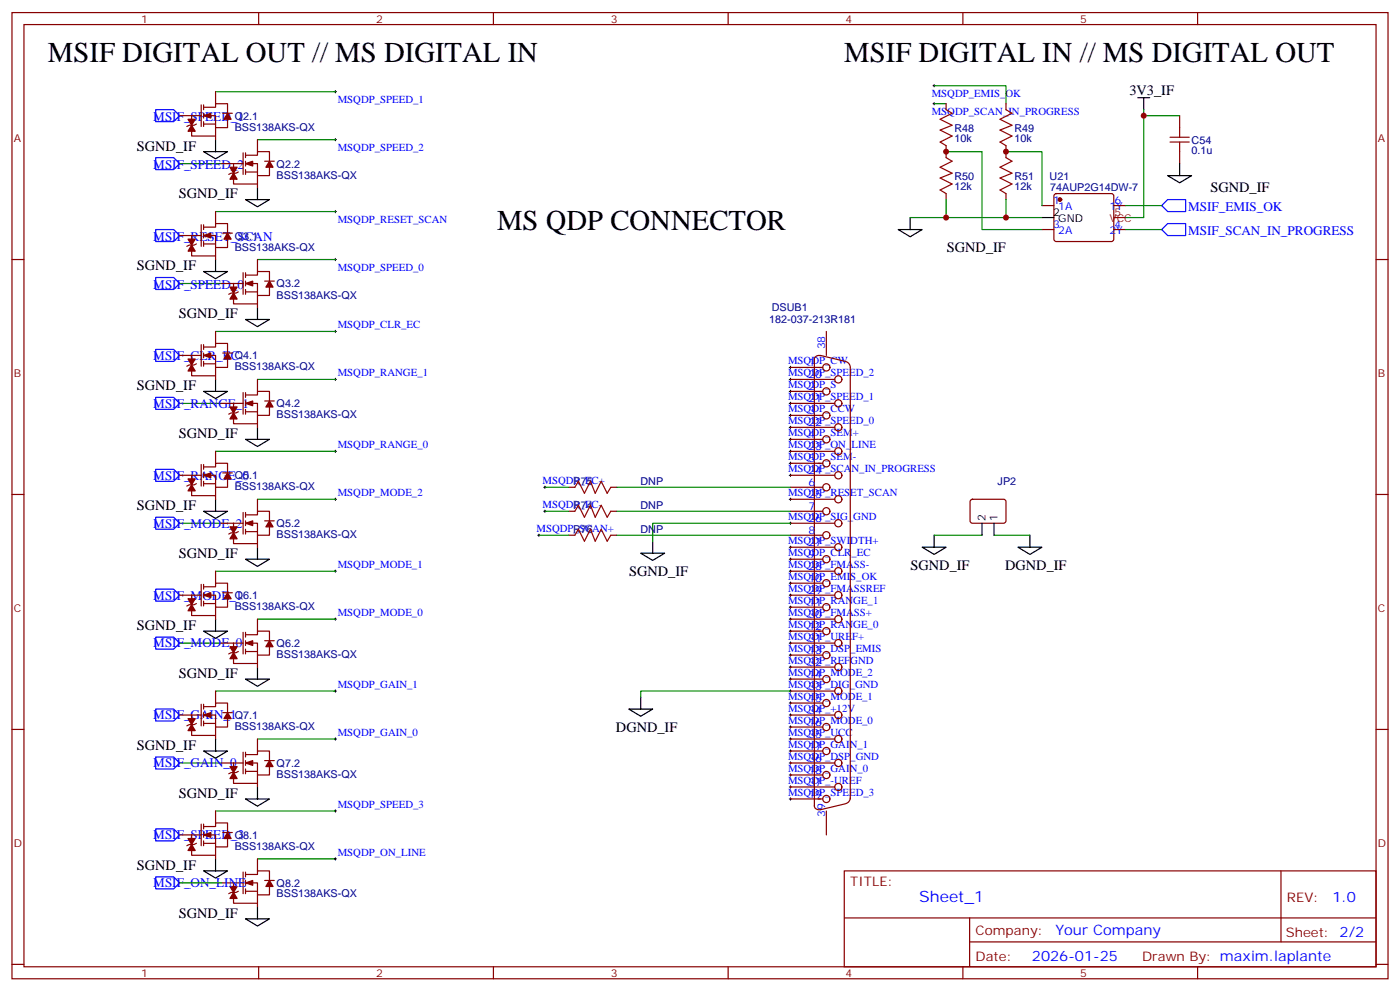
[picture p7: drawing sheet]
<svg xmlns="http://www.w3.org/2000/svg" width="412mm" height="292mm" viewBox="0 0 412 292" stroke-linecap="round" stroke-linejoin="round" font-family="sans-serif">
<g fill="none" stroke="#870000" stroke-width=".35">
<path d="M3.5 3.7h405.4v284.3h-405.4zM7.1 7.2h398.2v277.3h-398.2zM76.2 3.7v3.5M145.3 3.7v3.5M214.5 3.7v3.5M283.6 3.7v3.5M352.8 3.7v3.5M52.9 34h6.4M56.4 34v6h7.1M57.9 36.5l-.8 .4h-1.4l-.7 .3M59.3 30.9v6.3M60 34h3.5v3.6h3.5v-2.5"/>
<path d="M60 31.6h3.5v-1.1h3.5v2.8M60 30.9v1.4M60 33.3v1.4M60 35.8v1.4M60 36.5h3.5M63.5 27v3.5M63.5 37.6v3.5M65.6 33.3h2.8M278.7 30.5v1.8M296.3 30.5v1.8M347.5 34v3.6M65.3 48.2h6.3"/>
<path d="M68.8 48.2v6h7M70.2 50.6l-.7 .4h-1.4l-.7 .3M71.6 45v6.3M72.3 45.7h3.5v-1.1h3.6v2.8M72.3 48.2h3.5v3.5h3.6v-2.5M72.3 50.6h3.5M72.3 45v1.4M72.3 47.4v1.5M72.3 49.9v1.4M75.8 41.1v3.5M75.8 51.7v3.5M78 47.4h2.8"/>
<path d="M278.7 42.9v3.5M278.7 57v1.7M296.3 42.9v3.5M296.3 57v1.7M310.7 57.2l.4-.2h16.3l.5 .2 .2 .5v12.7l-.3 .5-.4 .2h-16.3l-.4-.2-.3-.5v-12.7zM347.5 44.6v3.6M3.5 76.4h3.6M52.9 69.3h6.4M56.4 69.3v6h7.1M57.9 71.8l-.8 .3h-1.4l-.7 .4M59.3 66.1v6.4M60 69.3h3.5v3.5h3.5v-2.4"/>
<path d="M60 66.9h3.5v-1.1h3.5v2.8M60 66.1v1.5M60 68.6v1.4M60 71.1v1.4M60 71.8h3.5M63.5 62.3v3.5M63.5 72.8v3.6M65.6 68.6h2.8M75.8 76.4v3.5M306.9 60.5h3.5M306.9 67.6h3.5M328.1 60.5h3.5"/>
<path d="M328.1 67.6h3.5M405.3 76.4h3.6M63.5 97.5v3.6M65.3 83.4h6.3M68.8 83.4v6h7M70.2 85.9l-.7 .4h-1.4l-.7 .3M71.6 80.3v6.3M72.3 81h3.5v-1.1h3.6v2.8M72.3 83.4h3.5v3.6h3.6v-2.5M72.3 80.3v1.4M72.3 82.7v1.4M72.3 85.2v1.4"/>
<path d="M72.3 85.9h3.5M75.8 87v3.5M78 82.7h2.8M243.4 97.5v7.1M52.9 104.6h6.4M56.4 104.6v6h7.1M57.9 107.1l-.8 .3h-1.4l-.7 .4M59.3 101.4v6.4M60 104.6h3.5v3.5h3.5v-2.4M60 102.1h3.5v-1h3.5v2.8M60 101.4v1.4M60 103.9v1.4"/>
<path d="M60 106.4v1.4M60 107.1h3.5M63.5 108.1v3.6M65.3 118.7h6.3M65.6 103.9h2.8M68.8 118.7v6h7M71.6 115.5v6.4M72.3 116.2h3.5v-1h3.6v2.8M72.3 118.7h3.5v3.5h3.6v-2.4M72.3 115.5v1.4M72.3 118v1.4M75.8 111.7v3.5"/>
<path d="M78 118h2.8M232.8 118.7h13.1M232.8 111.7h13.1M232.8 115.2h9.6M232.8 108.1h9.6M239.9 105.7v131.5M241.7 104.6l7.4 1.8M241.8 104.7a1.31 1.31 0 0 0-1.9 1.1M249.2 106.4a1.77 1.77 0 0 1 1.3 1.7v127M52.9 139.9h6.4M56.4 139.9v6h7.1M59.3 136.7v6.4"/>
<path d="M60 139.9h3.5v3.5h3.5v-2.5M60 137.4h3.5v-1.1h3.5v2.9M60 136.7v1.4M60 139.2v1.4M63.5 132.8v3.5M65.6 139.2h2.8M70.2 121.2l-.7 .3h-1.4l-.7 .4M72.3 120.5v1.4M72.3 121.2h3.5M75.8 122.2v3.6M232.8 139.9h13.1M232.8 132.8h13.1"/>
<path d="M232.8 125.8h13.1M232.8 136.3h9.6M232.8 129.3h9.6M232.8 122.2h9.6M3.5 145.5h3.6M57.9 142.3l-.8 .4h-1.4l-.7 .4M60 141.6v1.5M60 142.3h3.5M63.5 143.4v3.5M65.3 154h6.3M68.8 154v6h7M70.2 156.5l-.7 .3h-1.4l-.7 .4"/>
<path d="M71.6 150.8v6.4M72.3 151.5h3.5v-1h3.6v2.8M72.3 154h3.5v3.5h3.6v-2.5M72.3 150.8v1.4M72.3 153.3v1.4M72.3 155.8v1.4M72.3 156.5h3.5M75.8 146.9v3.6M75.8 157.5v3.5M78 153.3h2.8M167.6 157.5h1.7M167.6 150.5h1.7"/>
<path d="M167.6 143.4h1.7M179.9 157.5h1.8M179.9 150.5h1.8M179.9 143.4h1.8M232.8 154h13.1M232.8 146.9h13.1M232.8 157.5h9.6M232.8 150.5h9.6M232.8 143.4h9.6M286 147.1l.5-.2 9.4 .1 .4 .6v6l-.7 .4-9.4-.1-.4-.6v-5.7zM405.3 145.5h3.6M52.9 175.2h6.4"/>
<path d="M56.4 175.2v6h7.1M57.9 177.6l-.8 .4h-1.4l-.7 .3M59.3 172v6.3M60 175.2h3.5v3.5h3.5v-2.5M60 172.7h3.5v-1.1h3.5v2.8M60 172v1.4M60 174.4v1.5M60 176.9v1.4M60 177.6h3.5M63.5 168.1v3.5M63.5 178.7v3.5M65.6 174.4h2.8"/>
<path d="M232.8 175.2h13.1M232.8 168.1h13.1M232.8 178.7h9.6M232.8 161h13.1M232.8 171.6h9.6M232.8 164.6h9.6M65.3 189.3h6.3M68.8 189.3v6h7M70.2 191.7l-.7 .4h-1.4l-.7 .3M71.6 186.1v6.3M72.3 186.8h3.5v-1.1h3.6v2.9M72.3 189.3h3.5v3.5h3.6v-2.5"/>
<path d="M72.3 186.1v1.4M72.3 188.6v1.4M72.3 191v1.4M72.3 191.7h3.5M75.8 182.2v3.5M75.8 192.8v3.5M78 188.6h2.8M232.8 196.3h13.1M232.8 199.8h9.6M232.8 189.3h13.1M232.8 192.8h9.6M232.8 185.7h9.6"/>
<path d="M232.8 182.2h13.1M3.5 214.7h3.6M52.9 210.4h6.4M56.4 210.4v6h7.1M57.9 212.9l-.8 .4h-1.4l-.7 .3M59.3 207.3v6.3M60 210.4h3.5v3.6h3.5v-2.5M60 208h3.5v-1.1h3.5v2.8M60 207.3v1.4M60 209.7v1.4M60 212.2v1.4M60 212.9h3.5"/>
<path d="M63.5 203.4v3.5M63.5 214v3.5M65.6 209.7h2.8M75.8 217.5v3.5M232.8 217.5h13.1M232.8 210.4h13.1M232.8 214h9.6M232.8 203.4h13.1M232.8 206.9h9.6M405.3 214.7h3.6M63.5 238.7v3.5M65.3 224.5h6.3"/>
<path d="M68.8 224.5v6h7M70.2 227l-.7 .4h-1.4l-.7 .3M71.6 221.4v6.3M72.3 222.1h3.5v-1.1h3.6v2.8M72.3 224.5h3.5v3.6h3.6v-2.5M72.3 221.4v1.4M72.3 223.8v1.4M72.3 226.3v1.4M72.3 227h3.5M75.8 228.1v3.5M78 223.8h2.8M232.8 235.1h9.6"/>
<path d="M232.8 231.6h13.1M232.8 224.5h13.1M232.8 228.1h9.6M232.8 221h9.6M239.9 237.1a1.41 1.41 0 0 0 1.9 1.1M243.4 238.7v7M249.1 236.5l-7.4 1.8M250.5 234.8a1.77 1.77 0 0 1-1.3 1.7M52.9 245.7h6.4M56.4 245.7v6h7.1M57.9 248.2l-.8 .3h-1.4l-.7 .4M59.3 242.5v6.4"/>
<path d="M60 245.7h3.5v3.5h3.5v-2.4M60 243.2h3.5v-1h3.5v2.8M60 242.5v1.4M60 245v1.4M60 247.5v1.4M60 248.2h3.5M63.5 249.2v3.6M65.3 259.8h6.3M65.6 245h2.8M68.8 259.8v6h7M71.6 256.6v6.4M72.3 257.4h3.5v-1.1h3.6v2.8"/>
<path d="M72.3 259.8h3.5v3.5h3.6v-2.4M72.3 256.6v1.5M72.3 259.1v1.4M75.8 252.8v3.5M78 259.1h2.8M248.7 256.3h156.6v28.2h-156.6zM377.3 256.3v20.9M70.2 262.3l-.7 .3h-1.4l-.7 .4M72.3 261.6v1.4M72.3 262.3h3.5M75.8 263.3v3.6M248.7 270.1h156.5"/>
<path d="M285.6 277.2h119.6M285.6 270.1v14.2M3.5 283.8h3.6M76.2 284.5v3.5M145.3 284.5v3.5M214.5 284.5v3.5M283.6 284.5v3.5M352.8 284.5v3.5M405.3 283.8h3.6"/>
<circle cx="243.4" cy="108.1" r="1.06"/>
<circle cx="243.4" cy="115.2" r="1.06"/>
<circle cx="246.9" cy="118.7" r="1.06"/>
<circle cx="246.9" cy="111.7" r="1.06"/>
<circle cx="243.4" cy="122.2" r="1.06"/>
<circle cx="243.4" cy="129.3" r="1.06"/>
<circle cx="243.4" cy="136.3" r="1.06"/>
<circle cx="246.9" cy="132.8" r="1.06"/>
<circle cx="246.9" cy="139.9" r="1.06"/>
<circle cx="246.9" cy="125.8" r="1.06"/>
<circle cx="243.4" cy="150.5" r="1.06"/>
<circle cx="243.4" cy="157.5" r="1.06"/>
<circle cx="243.4" cy="143.4" r="1.06"/>
<circle cx="246.9" cy="146.9" r="1.06"/>
<circle cx="246.9" cy="154" r="1.06"/>
<circle cx="243.4" cy="178.7" r="1.06"/>
<circle cx="243.4" cy="164.6" r="1.06"/>
<circle cx="243.4" cy="171.6" r="1.06"/>
<circle cx="246.9" cy="168.1" r="1.06"/>
<circle cx="246.9" cy="175.2" r="1.06"/>
<circle cx="246.9" cy="161" r="1.06"/>
<circle cx="243.4" cy="185.7" r="1.06"/>
<circle cx="243.4" cy="199.8" r="1.06"/>
<circle cx="243.4" cy="192.8" r="1.06"/>
<circle cx="246.9" cy="189.3" r="1.06"/>
<circle cx="246.9" cy="196.3" r="1.06"/>
<circle cx="246.9" cy="182.2" r="1.06"/>
<circle cx="243.4" cy="206.9" r="1.06"/>
<circle cx="243.4" cy="214" r="1.06"/>
<circle cx="246.9" cy="203.4" r="1.06"/>
<circle cx="246.9" cy="210.4" r="1.06"/>
<circle cx="246.9" cy="217.5" r="1.06"/>
<circle cx="243.4" cy="221" r="1.06"/>
<circle cx="243.4" cy="228.1" r="1.06"/>
<circle cx="243.4" cy="235.1" r="1.06"/>
<circle cx="246.9" cy="231.6" r="1.06"/>
<circle cx="246.9" cy="224.5" r="1.06"/>
</g>
<g fill="none" stroke="#008700" stroke-width=".35">
<path d="M63.5 27h35.3M275.2 25.2h21.1v5.3M275.2 30.5h3.5M336.9 32.3v31.7h-5.3M336.9 34h10.6M52.9 48.2h12.4M75.8 41.1h23M278.7 44.6h10.6v23h17.6M278.7 58.7v5.3M296.3 44.6h10.6v15.9M296.3 58.7v5.3M63.5 62.3h35.3"/>
<path d="M75.8 76.4h23M268.1 64h38.8M331.6 60.5h10.6M331.6 67.6h10.6M52.9 83.4h12.4M63.5 97.5h35.3M52.9 118.7h12.4M75.8 111.7h23M63.5 132.8h35.3M52.9 154h12.4M75.8 146.9h23M158.7 157.5h8.9"/>
<path d="M160.5 150.5h7.1M160.5 143.4h7.1M181.7 150.5h51.1M181.7 143.4h51.1M181.7 157.5h51.1M232.8 154h-40.5v5.3M275.2 157.5h14.1M292.8 157.5h10.6M63.5 168.1h35.3M52.9 189.3h12.4M75.8 182.2h23M63.5 203.4h35.3"/>
<path d="M75.8 217.5h23M232.8 203.4h-44.1v1.7M52.9 224.5h12.4M63.5 238.7h35.3M52.9 259.8h12.4M75.8 252.8h23"/>
</g>
<g fill="none" stroke="#00f" stroke-width=".35">
<path d="M45.9 32.3h5.3l1.7 1.7-1.7 1.8h-5.3zM45.9 46.4h5.3l1.7 1.8-1.7 1.7h-5.3zM45.9 67.6h5.3l1.7 1.7-1.7 1.8h-5.3zM342.2 67.6l1.8-1.8h5.2v3.5h-5.2zM342.2 60.5l1.8-1.8h5.2v3.6h-5.2zM45.9 81.7h5.3l1.7 1.7-1.7 1.8h-5.3zM45.9 102.8h5.3l1.7 1.8-1.7 1.8h-5.3zM45.9 116.9h5.3l1.7 1.8-1.7 1.8h-5.3zM45.9 138.1h5.3l1.7 1.8-1.7 1.7h-5.3zM45.9 152.2h5.3l1.7 1.8-1.7 1.8h-5.3zM45.9 173.4h5.3l1.7 1.8-1.7 1.7h-5.3zM45.9 187.5h5.3l1.7 1.8-1.7 1.7h-5.3z"/>
<path d="M45.9 208.7h5.3l1.7 1.7-1.7 1.8h-5.3zM45.9 222.8h5.3l1.7 1.7-1.7 1.8h-5.3zM45.9 243.9h5.3l1.7 1.8-1.7 1.8h-5.3zM45.9 258.1h5.3l1.7 1.7-1.7 1.8h-5.3z"/>
</g>
<g fill="none" stroke="#000" stroke-width=".29">
<path d="M98.4 27h.7M98.8 26.6v.7M274.8 25.2h.7M274.8 30.5h.7M275.2 24.9v.7M275.2 30.2v.7M98.4 41.1h.7M98.8 40.7v.8M98.4 62.3h.7M98.4 76.4h.7M98.8 61.9v.7M98.8 76v.7"/>
<path d="M98.4 97.5h.7M98.8 97.2v.7M98.4 111.7h.7M98.8 111.3v.7M232.5 111.7h.7M232.5 118.7h.7M232.5 115.2h.7M232.5 108.1h.7M232.8 107.8v.7M232.8 111.3v.7M232.8 114.8v.7M232.8 118.4v.7"/>
<path d="M98.4 132.8h.7M98.8 132.5v.7M232.5 132.8h.7M232.5 139.9h.7M232.5 125.8h.7M232.5 136.3h.7M232.5 129.3h.7M232.5 122.2h.7M232.8 121.9v.7M232.8 125.4v.7M232.8 128.9v.7M232.8 132.5v.7"/>
<path d="M232.8 136v.7M232.8 139.5v.7M98.4 146.9h.7M98.8 146.6v.7M158.4 157.5h.7M158.7 157.2v.7M160.2 150.5h.7M160.2 143.4h.7M160.5 143.1v.7M160.5 150.1v.7M232.5 146.9h.7M232.5 154h.7"/>
<path d="M232.8 146.6v.7M232.8 153.6v.7M98.4 168.1h.7M98.8 167.7v.8M232.5 168.1h.7M232.5 175.2h.7M232.5 161h.7M232.5 178.7h.7M232.5 171.6h.7M232.5 164.6h.7M232.8 160.7v.7M232.8 164.2v.7"/>
<path d="M232.8 167.7v.8M232.8 171.3v.7M232.8 174.8v.7M232.8 178.3v.7M98.4 182.2h.7M98.8 181.9v.7M232.5 182.2h.7M232.5 189.3h.7M232.5 196.3h.7M232.5 199.8h.7M232.5 192.8h.7M232.5 185.7h.7"/>
<path d="M232.8 181.9v.7M232.8 185.4v.7M232.8 188.9v.7M232.8 192.4v.7M232.8 196v.7M232.8 199.5v.7M98.4 217.5h.7M98.4 203.4h.7M98.8 203v.7M98.8 217.1v.7M232.5 217.5h.7M232.5 203.4h.7"/>
<path d="M232.5 210.4h.7M232.5 206.9h.7M232.5 214h.7M232.8 203v.7M232.8 206.6v.7M232.8 210.1v.7M232.8 213.6v.7M232.8 217.1v.7M98.4 238.7h.7M98.8 238.3v.7M232.5 231.6h.7M232.5 224.5h.7"/>
<path d="M232.5 235.1h.7M232.5 221h.7M232.5 228.1h.7M232.8 220.7v.7M232.8 224.2v.7M232.8 227.7v.7M232.8 231.2v.8M232.8 234.8v.7M98.4 252.8h.7M98.8 252.4v.7"/>
</g>
<g fill="none" stroke="#000" stroke-width=".35">
<path d="M335.1 28.8h3.6M336.9 28.8v3.5M60 44.6h7l-3.5 2.1zM63.5 41.1v3.5M72.3 58.7h7.1l-3.6 2.2zM75.8 55.2v3.5M344 51.7h7l-3.5 2.1zM347.5 48.2v3.5M60 79.9h7l-3.5 2.1zM63.5 76.4v3.5M264.6 67.6h7l-3.5 2.1zM268.1 64v3.6"/>
<path d="M306.9 64h3.5M72.3 94h7.1l-3.6 2.1zM75.8 90.5v3.5M60 115.2h7l-3.5 2.1zM63.5 111.7v3.5M72.3 129.3h7.1l-3.6 2.1zM75.8 125.8v3.5M60 150.5h7l-3.5 2.1zM63.5 146.9v3.6M192.3 159.3v3.5M275.2 157.5v3.5M289.3 154v3.5"/>
<path d="M292.8 154v3.5M303.4 157.5v3.5M72.3 164.6h7.1l-3.6 2.1zM75.8 161v3.6M188.7 162.8h7.1l-3.5 2.1zM271.6 161h7.1l-3.5 2.2zM299.9 161h7l-3.5 2.2zM60 185.7h7l-3.5 2.2zM63.5 182.2v3.5M72.3 199.8h7.1l-3.6 2.2zM75.8 196.3v3.5M63.5 217.5v3.5"/>
<path d="M185.2 208.7h7.1l-3.6 2.1zM188.7 205.1v3.6M60 221h7l-3.5 2.1zM72.3 235.1h7.1l-3.6 2.1zM75.8 231.6v3.5M60 256.3h7l-3.5 2.1zM63.5 252.8v3.5M72.3 270.4h7.1l-3.6 2.1zM75.8 266.9v3.5"/>
</g>
<g fill="#870000" stroke="#870000" stroke-width=".35">
<path d="M67 33.3l1.1 1.8h-2.1z"/>
<path d="M60 34l2.1-.7v1.4z"/>
<path d="M55.4 35.1h2.1l-1.1 1.8z"/>
<path d="M56.4 36.9l1.1 1.7h-2.1z"/>
<path d="M68.8 51l1 1.7h-2.1z"/>
<path d="M67.7 49.2h2.1l-1 1.8z"/>
<path d="M72.3 48.2l2.1-.8v1.5z"/>
<path d="M79.4 47.4l1 1.8h-2.1z"/>
<path d="M67 68.6l1.1 1.8h-2.1z"/>
<path d="M60 69.3l2.1-.7v1.4z"/>
<path d="M55.4 70.4h2.1l-1.1 1.7z"/>
<path d="M56.4 72.1l1.1 1.8h-2.1z"/>
<path d="M68.8 86.3l1 1.7h-2.1z"/>
<path d="M67.7 84.5h2.1l-1 1.8z"/>
<path d="M72.3 83.4l2.1-.7v1.4z"/>
<path d="M79.4 82.7l1 1.8h-2.1z"/>
<path d="M67 103.9l1.1 1.8h-2.1z"/>
<path d="M60 104.6l2.1-.7v1.4z"/>
<path d="M55.4 105.7h2.1l-1.1 1.7z"/>
<path d="M56.4 107.4l1.1 1.8h-2.1z"/>
<path d="M68.8 121.5l1 1.8h-2.1z"/>
<path d="M67.7 119.8h2.1l-1 1.7z"/>
<path d="M72.3 118.7l2.1-.7v1.4z"/>
<path d="M79.4 118l1 1.8h-2.1z"/>
<path d="M67 139.2l1.1 1.7h-2.1z"/>
<path d="M60 139.9l2.1-.7v1.4z"/>
<path d="M55.4 140.9h2.1l-1.1 1.8z"/>
<path d="M56.4 142.7l1.1 1.8h-2.1z"/>
<path d="M68.8 156.8l1 1.8h-2.1z"/>
<path d="M67.7 155h2.1l-1 1.8z"/>
<path d="M72.3 154l2.1-.7v1.4z"/>
<path d="M79.4 153.3l1 1.7h-2.1z"/>
<path d="M67 174.4l1.1 1.8h-2.1z"/>
<path d="M60 175.2l2.1-.8v1.5z"/>
<path d="M55.4 176.2h2.1l-1.1 1.8z"/>
<path d="M56.4 178l1.1 1.7h-2.1z"/>
<path d="M68.8 192.1l1 1.8h-2.1z"/>
<path d="M67.7 190.3h2.1l-1 1.8z"/>
<path d="M72.3 189.3l2.1-.7v1.4z"/>
<path d="M79.4 188.6l1 1.7h-2.1z"/>
<path d="M67 209.7l1.1 1.8h-2.1z"/>
<path d="M60 210.4l2.1-.7v1.4z"/>
<path d="M55.4 211.5h2.1l-1.1 1.8z"/>
<path d="M56.4 213.3l1.1 1.7h-2.1z"/>
<path d="M68.8 227.4l1 1.7h-2.1z"/>
<path d="M67.7 225.6h2.1l-1 1.8z"/>
<path d="M72.3 224.5l2.1-.7v1.4z"/>
<path d="M79.4 223.8l1 1.8h-2.1z"/>
<path d="M67 245l1.1 1.8h-2.1z"/>
<path d="M60 245.7l2.1-.7v1.4z"/>
<path d="M55.4 246.8h2.1l-1.1 1.7z"/>
<path d="M56.4 248.5l1.1 1.8h-2.1z"/>
<path d="M68.8 262.6l1 1.8h-2.1z"/>
<path d="M67.7 260.9h2.1l-1 1.7z"/>
<path d="M72.3 259.8l2.1-.7v1.4z"/>
<path d="M79.4 259.1l1 1.8h-2.1z"/>
<circle cx="312.2" cy="58.7" r=".53"/>
</g>
<path d="M328.1 64h3.5" fill="none" stroke="#f00" stroke-width=".35"/>
<path d="M278.7 32.3l1.8 1-3.6 1.8 3.6 1.8-3.6 1.4 3.6 1.7-3.6 1.8 1.8 1.1M296.3 32.3l1.8 1-3.5 1.8 3.5 1.8-3.5 1.4 3.5 1.7-3.5 1.8 1.7 1.1M347.5 37.6v2.8M278.7 46.4l1.8 1-3.6 1.8 3.6 1.8-3.6 1.4 3.6 1.8-3.6 1.7 1.8 1.1M296.3 46.4l1.8 1-3.5 1.8 3.5 1.8-3.5 1.4 3.5 1.8-3.5 1.7 1.7 1.1M344.7 41.8h5.6M344.7 40.4h5.6M347.5 41.8v2.8M169.3 150.5l1.1-1.8 1.8 3.5 1.7-3.5 1.4 3.5 1.8-3.5 1.8 3.5 1-1.7M169.3 143.4l1.1-1.8 1.8 3.6 1.7-3.6 1.4 3.6 1.8-3.6 1.8 3.6 1-1.8M169.3 157.5l1.1-1.7 1.8 3.5 1.7-3.5 1.4 3.5 1.8-3.5 1.8 3.5 1-1.8" fill="none" stroke="#a10000" stroke-width=".35"/>
<g fill="#c00">
<circle cx="336.9" cy="34" r=".88"/>
<circle cx="278.7" cy="64" r=".88"/>
<circle cx="296.3" cy="64" r=".88"/>
<circle cx="278.7" cy="44.6" r=".88"/>
<circle cx="296.3" cy="44.6" r=".88"/>
</g>
<g font-size="8.5">
<text x="14.1" y="18.2">MSIF DIGITAL OUT // MS DIGITAL IN</text>
<text x="248.7" y="18.2">MSIF DIGITAL IN // MS DIGITAL OUT</text>
<text x="146.4" y="67.6">MS QDP CONNECTOR</text>
</g>
<text font-size="4.6" fill="#00f" x="270.8" y="265.3">Sheet_1</text>
<g font-size="4.2">
<text x="332.7" y="28">3V3_IF</text>
<text x="40.3" y="44.3">SGND_IF</text>
<text x="52.7" y="58.4">SGND_IF</text>
<text x="356.5" y="56.6">SGND_IF</text>
<text x="278.9" y="74.2">SGND_IF</text>
<text x="40.3" y="79.6">SGND_IF</text>
<text x="52.7" y="93.7">SGND_IF</text>
<text x="40.3" y="114.9">SGND_IF</text>
<text x="52.7" y="129">SGND_IF</text>
<text x="40.3" y="150.1">SGND_IF</text>
<text x="52.7" y="164.2">SGND_IF</text>
<text x="268.2" y="167.7">SGND_IF</text>
<text x="296.1" y="167.7">DGND_IF</text>
<text x="185.3" y="169.6">SGND_IF</text>
<text x="40.3" y="185.4">SGND_IF</text>
<text x="52.7" y="199.5">SGND_IF</text>
<text x="181.4" y="215.4">DGND_IF</text>
<text x="40.3" y="220.7">SGND_IF</text>
<text x="52.7" y="234.8">SGND_IF</text>
<text x="40.3" y="256">SGND_IF</text>
<text x="52.7" y="270.1">SGND_IF</text>
</g>
<g font-size="4.2" fill="#00f">
<text x="392.5" y="265.6">1.0</text>
<text x="310.9" y="275.1">Your Company</text>
<text x="304" y="282.9">2026-01-25</text>
</g>
<g font-size="3.9" fill="#00f">
<text x="45.2" y="35.6">MSIF_SPEED_1</text>
<text x="45.2" y="49.7">MSIF_SPEED_2</text>
<text x="350" y="62.1">MSIF_EMIS_OK</text>
<text x="45.2" y="70.9">MSIF_RESET_SCAN</text>
<text x="350" y="69.1">MSIF_SCAN_IN_PROGRESS</text>
<text x="45.2" y="85">MSIF_SPEED_0</text>
<text x="45.2" y="105.9">MSIF_CLR_EC</text>
<text x="45.2" y="120">MSIF_RANGE_1</text>
<text x="45.2" y="141.2">MSIF_RANGE_0</text>
<text x="45.2" y="155.3">MSIF_MODE_2</text>
<text x="45.2" y="176.4">MSIF_MODE_1</text>
<text x="45.2" y="190.5">MSIF_MODE_0</text>
<text x="45.2" y="211.7">MSIF_GAIN_1</text>
<text x="45.2" y="225.8">MSIF_GAIN_0</text>
<text x="45.2" y="247">MSIF_SPEED_3</text>
<text x="45.2" y="261.1">MSIF_ON_LINE</text>
</g>
<g font-size="3.9" fill="#800">
<text x="250.5" y="260.9">TITLE:</text>
<text x="379.1" y="265.6">REV:</text>
<text x="287.4" y="275.1">Company:</text>
<text x="378.7" y="275.7">Sheet: 2/2</text>
<text x="287.4" y="282.8">Date:</text>
<text x="336.4" y="282.8">Draw</text>
<text x="346.6" y="282.8">n By: maxim.laplante</text>
</g>
<g font-size="3.2" fill="#800">
<text x="41.6" y="6.7">1</text>
<text x="110.8" y="6.7">2</text>
<text x="179.9" y="6.7">3</text>
<text x="249.1" y="6.7">4</text>
<text x="318.2" y="6.7">5</text>
<text x="4.1" y="41.8">A</text>
<text x="405.9" y="41.8">A</text>
<text x="4.1" y="110.9">B</text>
<text x="405.9" y="110.9">B</text>
<text x="4.1" y="180.1">C</text>
<text x="405.9" y="180.1">C</text>
<text x="4.1" y="249.2">D</text>
<text x="405.9" y="249.2">D</text>
<text x="41.6" y="287.5">1</text>
<text x="110.8" y="287.5">2</text>
<text x="179.9" y="287.5">3</text>
<text x="249.1" y="287.5">4</text>
<text x="318.2" y="287.5">5</text>
</g>
<g font-size="3.2" fill="#00f">
<text x="274.5" y="28.6">MSQDP_EMIS_OK</text>
<text x="99.5" y="30.3">MSQDP_SPEED_1</text>
<text x="274.5" y="33.9">MSQDP_SCAN_IN_PROGRESS</text>
<text x="99.5" y="44.4">MSQDP_SPEED_2</text>
<text x="99.5" y="65.6">MSQDP_RESET_SCAN</text>
<text x="310.3" y="60.1">1</text>
<text x="311.7" y="61.9">1A</text>
<text x="326.8" y="61.9">1Y</text>
<text x="328.3" y="60.1">6</text>
<text x="310.3" y="67.2">3</text>
<text x="311.7" y="69">2A</text>
<text x="326.8" y="69">2Y</text>
<text x="328.3" y="67.2">4</text>
<text x="99.5" y="79.7">MSQDP_SPEED_0</text>
<text x="99.5" y="96.7">MSQDP_CLR_EC</text>
<text x="232.1" y="107.2">MSQDP_CW</text>
<text x="238.1" y="107.8">1</text>
<text x="243.1" y="102.8" transform="rotate(-90 243.1 102.8)">38</text>
<text x="99.5" y="110.8">MSQDP_RANGE_1</text>
<text x="232.1" y="110.8">MSQDP_SPEED_2</text>
<text x="238.1" y="111.3">20</text>
<text x="232.1" y="117.8">MSQDP_SPEED_1</text>
<text x="232.1" y="114.3">MSQDP_S</text>
<text x="238.1" y="118.4">21</text>
<text x="238.1" y="114.8">2</text>
<text x="232.1" y="124.9">MSQDP_SPEED_0</text>
<text x="232.1" y="121.4">MSQDP_CCW</text>
<text x="238.1" y="125.4">22</text>
<text x="238.1" y="121.9">3</text>
<text x="99.5" y="131.9">MSQDP_RANGE_0</text>
<text x="232.1" y="131.9">MSQDP_ON_LINE</text>
<text x="232.1" y="128.4">MSQDP_SEM+</text>
<text x="238.1" y="128.9">4</text>
<text x="232.1" y="135.5">MSQDP_SEM-</text>
<text x="238.1" y="132.5">23</text>
<text x="238.1" y="136">5</text>
<text x="159.8" y="142.5">MSQDP_EC+</text>
<text x="232.1" y="139">MSQDP_SCAN_IN_PROGRESS</text>
<text x="238.1" y="139.5">24</text>
<text x="238.1" y="143.1">6</text>
<text x="99.5" y="146">MSQDP_MODE_2</text>
<text x="159.8" y="149.6">MSQDP_EC-</text>
<text x="232.1" y="146">MSQDP_RESET_SCAN</text>
<text x="238.1" y="146.6">25</text>
<text x="232.1" y="153.1">MSQDP_SIG_GND</text>
<text x="238.1" y="153.6">26</text>
<text x="238.1" y="150.1">7</text>
<text x="158" y="156.6">MSQDP_SCAN+</text>
<text x="232.1" y="160.2">MSQDP_SWIDTH+</text>
<text x="238.1" y="160.7">27</text>
<text x="238.1" y="157.2">8</text>
<text x="99.5" y="167.2">MSQDP_MODE_1</text>
<text x="232.1" y="167.2">MSQDP_FMASS-</text>
<text x="232.1" y="163.7">MSQDP_CLR_EC</text>
<text x="238.1" y="167.7">28</text>
<text x="238.1" y="164.2">9</text>
<text x="232.1" y="170.7">MSQDP_EMIS_OK</text>
<text x="238.1" y="171.3">10</text>
<text x="232.1" y="174.3">MSQDP_FMASSREF</text>
<text x="232.1" y="177.8">MSQDP_RANGE_1</text>
<text x="238.1" y="174.8">29</text>
<text x="238.1" y="178.3">11</text>
<text x="99.5" y="181.3">MSQDP_MODE_0</text>
<text x="232.1" y="181.3">MSQDP_FMASS+</text>
<text x="232.1" y="184.9">MSQDP_RANGE_0</text>
<text x="238.1" y="181.9">30</text>
<text x="238.1" y="185.4">12</text>
<text x="232.1" y="188.4">MSQDP_UREF+</text>
<text x="232.1" y="191.9">MSQDP_DSP_EMIS</text>
<text x="238.1" y="188.9">31</text>
<text x="232.1" y="195.4">MSQDP_REFGND</text>
<text x="238.1" y="196">32</text>
<text x="238.1" y="192.4">13</text>
<text x="99.5" y="202.5">MSQDP_GAIN_1</text>
<text x="232.1" y="202.5">MSQDP_DIG_GND</text>
<text x="232.1" y="199">MSQDP_MODE_2</text>
<text x="238.1" y="203">33</text>
<text x="238.1" y="199.5">14</text>
<text x="232.1" y="209.6">MSQDP_+12V</text>
<text x="232.1" y="206">MSQDP_MODE_1</text>
<text x="238.1" y="206.6">15</text>
<text x="232.1" y="213.1">MSQDP_MODE_0</text>
<text x="238.1" y="210.1">34</text>
<text x="238.1" y="213.6">16</text>
<text x="99.5" y="216.6">MSQDP_GAIN_0</text>
<text x="232.1" y="216.6">MSQDP_UCC</text>
<text x="232.1" y="220.1">MSQDP_GAIN_1</text>
<text x="238.1" y="217.1">35</text>
<text x="238.1" y="220.7">17</text>
<text x="232.1" y="223.7">MSQDP_DSP_GND</text>
<text x="232.1" y="227.2">MSQDP_GAIN_0</text>
<text x="238.1" y="224.2">36</text>
<text x="238.1" y="227.7">18</text>
<text x="232.1" y="230.7">MSQDP_-UREF</text>
<text x="238.1" y="231.2">37</text>
<text x="99.5" y="237.8">MSQDP_SPEED_3</text>
<text x="232.1" y="234.2">MSQDP_SPEED_3</text>
<text x="238.1" y="234.8">19</text>
<text x="243.1" y="240.4" transform="rotate(-90 243.1 240.4)">39</text>
<text x="99.5" y="251.9">MSQDP_ON_LINE</text>
</g>
<g font-size="3.2" fill="#000080">
<text x="69.1" y="35.2">Q2.1</text>
<text x="69.1" y="38.5">BSS138AKS-QX</text>
<text x="281.2" y="41.9">10k</text>
<text x="281.2" y="38.7">R48</text>
<text x="298.8" y="41.9">10k</text>
<text x="298.8" y="38.7">R49</text>
<text x="351" y="45.4">0.1u</text>
<text x="351" y="42.2">C54</text>
<text x="81.5" y="52.6">BSS138AKS-QX</text>
<text x="81.5" y="49.3">Q2.2</text>
<text x="281.2" y="52.8">R50</text>
<text x="298.8" y="52.8">R51</text>
<text x="309.2" y="52.8">U21</text>
<text x="281.2" y="56">12k</text>
<text x="298.8" y="56">12k</text>
<text x="309.4" y="56.4">74AUP2G14DW-7</text>
<text x="69.1" y="70.5">Q3.1</text>
<text x="69.1" y="73.8">BSS138AKS-QX</text>
<text x="81.5" y="87.9">BSS138AKS-QX</text>
<text x="81.5" y="84.6">Q3.2</text>
<text x="226.6" y="95.2">182-037-213R181</text>
<text x="227.3" y="91.6">DSUB1</text>
<text x="69.1" y="105.8">Q4.1</text>
<text x="69.1" y="109">BSS138AKS-QX</text>
<text x="81.5" y="119.9">Q4.2</text>
<text x="81.5" y="123.1">BSS138AKS-QX</text>
<text x="69.1" y="141">Q5.1</text>
<text x="168.8" y="142.8">R75</text>
<text x="188.7" y="142.8">DNP</text>
<text x="293.9" y="142.7">JP2</text>
<text x="69.1" y="144.2">BSS138AKS-QX</text>
<text x="168.8" y="149.8">R74</text>
<text x="188.7" y="149.8">DNP</text>
<text x="81.5" y="155.1">Q5.2</text>
<text x="81.5" y="158.3">BSS138AKS-QX</text>
<text x="168.8" y="156.9">R76</text>
<text x="188.7" y="156.9">DNP</text>
<text x="69.1" y="179.5">BSS138AKS-QX</text>
<text x="69.1" y="176.3">Q6.1</text>
<text x="81.5" y="190.4">Q6.2</text>
<text x="81.5" y="193.6">BSS138AKS-QX</text>
<text x="69.1" y="214.7">BSS138AKS-QX</text>
<text x="69.1" y="211.6">Q7.1</text>
<text x="81.5" y="225.7">Q7.2</text>
<text x="81.5" y="228.8">BSS138AKS-QX</text>
<text x="69.1" y="250">BSS138AKS-QX</text>
<text x="69.1" y="246.8">Q8.1</text>
<text x="81.5" y="260.9">Q8.2</text>
<text x="81.5" y="264.1">BSS138AKS-QX</text>
</g>
<g font-size="3.2">
<text x="310.3" y="63.7">2</text>
<text x="311.7" y="65.4">GND</text>
<text x="290.3" y="153.3" transform="rotate(-90 290.3 153.3)">2</text>
<text x="293.9" y="153.3" transform="rotate(-90 293.9 153.3)">1</text>
</g>
<g font-size="3.2" fill="#f00">
<text x="326.8" y="65.4">VCC</text>
<text x="328.3" y="63.7">5</text>
</g>
</svg>
